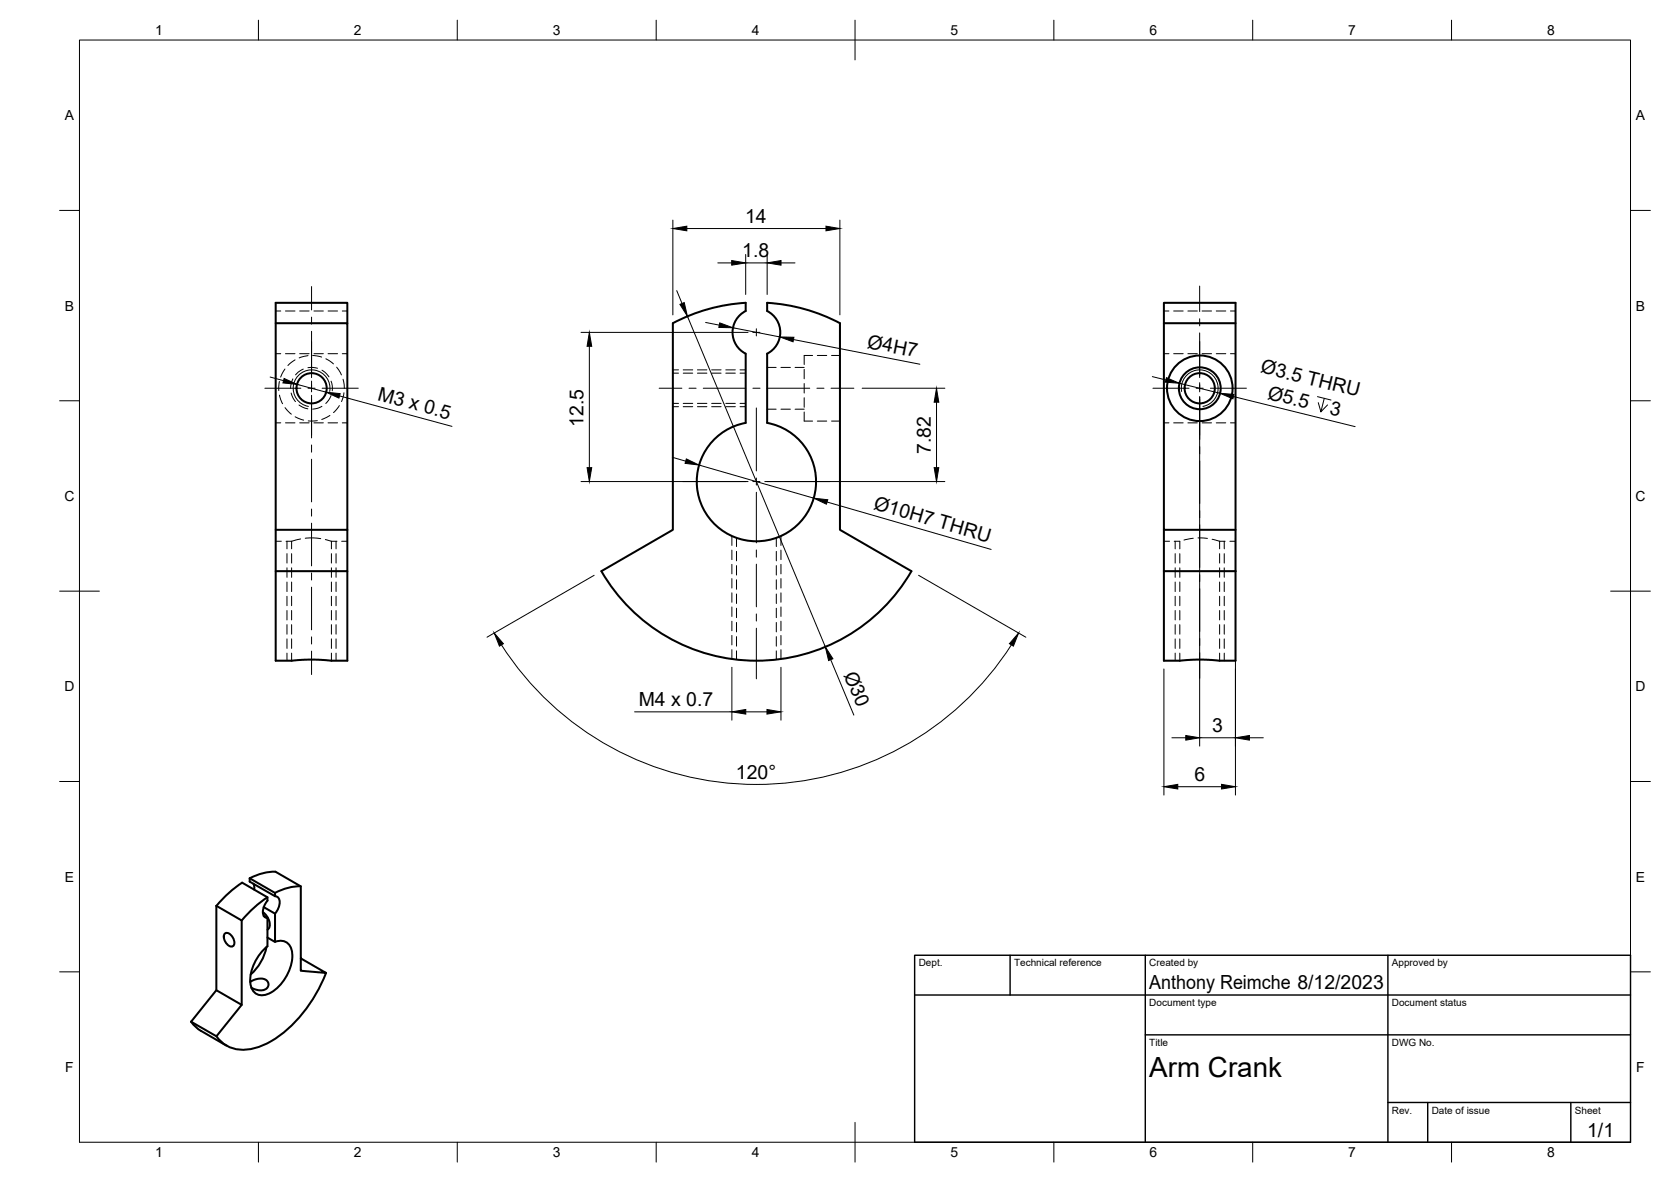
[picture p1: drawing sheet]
<svg xmlns="http://www.w3.org/2000/svg" width="420mm" height="297mm" viewBox="0 0 420 297" stroke-linecap="round" stroke-linejoin="round" font-family="sans-serif">
<!-- layer: Hidden -->
<g fill="none" stroke="#000" stroke-width=".25">
<path d="M69.3 78.2h1.3M71.8 78.2h2.4M75.4 78.2h2.3M78.9 78.2h2.4M82.5 78.2h2.4M86.1 78.2h1.2M292.7 78.2h1.2M295.1 78.2h2.4M298.7 78.2h2.4M302.3 78.2h2.3M305.8 78.2h2.4M309.4 78.2h1.3"/>
<path d="M69.3 88.9h1.3M70.3 95.9l-.2 2.3M70.3 99.3l.8 2.2M71.6 92.7l-1 2.1M71.8 88.9h2.4M73.2 98.8l.5 1.3 .6 .8M73.6 95.2l-.4 1.1-.1 1.3M74.2 90.4l-1.8 1.4M75.4 88.9h2.3M76.3 92.8l-1.3 .7-.7 .7M77.4 92.4l1.3-.1 1.1 .2M77.4 89.4l-2.2 .5"/>
<path d="M78.6 89.3l2.3 .4M78.9 88.9h2.4M81 93l.7 .5 1 1.2M81.9 90.2l1.9 1.2M82.5 88.9h2.4M83.2 95.8l.3 1.1v1.3M83.2 99.4l-.6 1.3-.7 .7M84.6 92.3l1.3 1.9M86.1 88.9h1.2M86.3 95.3l.3 2.3M86.5 98.7l-.6 2.2M169.2 93.8h1.4"/>
<path d="M171.8 93.8h2.4M175.4 93.8h2.3M178.9 93.8h2.4M182.5 93.8h2.4M186.1 93.8h1.4M192.9 92.3h2.3M196.4 92.3h2.3M199.9 92.3h2.3M202.2 100v2.3M202.2 96.4v2.4M202.2 92.8v2.4M204.3 89.3h-2.1v2.3"/>
<path d="M205.5 89.3h2.4M209.1 89.3h2.1M292.7 88.9h1.2M295.1 88.9h2.4M298.7 88.9h2.4M302.3 88.9h2.3M305.8 88.9h2.4M309.4 88.9h1.3M69.3 106.3h1.3M71.7 102.4l1.6 1.7M71.8 106.3h2.4M74.2 104.7l2.1 .9"/>
<path d="M75.2 101.8l.9 .5 1.3 .5M75.4 106.3h2.3M78.9 106.3h2.4M79.8 105.7l-2.3 .1M80.9 102.1l-1 .5-1.3 .2M82.5 106.3h2.4M83 104.4l-2.1 1M85.3 101.9l-1.4 1.8M86.1 106.3h1.2M169.2 101.4h1.4M171.8 101.4h2.4M175.4 101.4h2.3"/>
<path d="M178.9 101.4h2.4M182.5 101.4h2.4M186.1 101.4h1.4M192.9 102.8h2.3M196.4 102.8h2.3M199.9 102.8h2.3M202.2 103.5v2.3h2.1M205.5 105.8h2.4M209.1 105.8h2.1M292.7 106.3h1.2M295.1 106.3h2.4M298.7 106.3h2.4"/>
<path d="M302.3 106.3h2.3M305.8 106.3h2.4M309.4 106.3h1.3M69.3 136h1.4M71.9 136h1.4M73.3 136v1.9M73.3 139.1v2.4M75.6 135.4l-2.3 .6M76.8 135.3l2.1-.1 1.7 .2M81.8 135.6l1.5 .4M83.3 136h1.4M83.3 136v1.9"/>
<path d="M83.3 139.1v2.4M85.9 136h1.4M185.2 135.2v2.2M185.2 138.6v2.3M195.2 135.2v2.2M195.2 138.6v2.3M292.7 136h1.4M295.3 136h1.4v1.9M296.7 139.1v2.4M300 135.3l-2.3 .4M301.2 135.2l2.4 .1M304.8 135.5l1.9 .5"/>
<path d="M306.7 136v1.9M306.7 139.1v2.4M306.7 136h1.4M309.2 136h1.5M73.3 142.7v2.4M73.3 146.3v2.4M73.3 149.8v2.4M73.3 153.4v2.4M73.3 157v2.4M83.3 142.7v2.4M83.3 146.3v2.4M83.3 149.8v2.4"/>
<path d="M83.3 153.4v2.4M83.3 157v2.4M185.2 142.1v2.4M185.2 145.7v2.4M185.2 149.3v2.4M185.2 152.9v2.3M185.2 156.4v2.4M185.2 160v2.4M195.2 142.1v2.4M195.2 145.7v2.4M195.2 149.3v2.4M195.2 152.9v2.3"/>
<path d="M195.2 156.4v2.4M195.2 160v2.4M296.7 142.7v2.4M296.7 146.3v2.4M296.7 149.8v2.4M296.7 153.4v2.4M296.7 157v2.4M306.7 142.7v2.4M306.7 146.3v2.4M306.7 149.8v2.4M306.7 153.4v2.4M306.7 157v2.4"/>
<path d="M73.3 160.6v2.3M73.3 164.1v1.9M83.3 160.6v2.3M83.3 164.1v1.9M185.2 163.6v2.2M195.2 163.6v2.2M296.7 160.6v2.3M296.7 164.1v1.9M306.7 160.6v2.3M306.7 164.1v1.9"/>
</g>
<!-- layer: Visible -->
<g fill="none" stroke="#000" stroke-width=".51">
<path d="M69.3 81.2h18v51.9M87.3 81.2v-5.1h-18v89.9h4.1l3.8-.2 10.1 .2v-22.5M169.2 81.2v51.9l-18 10.4a45 45 0 0 0 78 0l-18-10.4v-51.9a44.9 44.9 0 0 0-18.3-5.1v2.1a6 6 0 0 1 3.3 5.3 6 6 0 0 1-3.3 5.4v17.4M169.2 81.2a45 45 0 0 1 18.3-5.1v2.1a6 6 0 0 0-3.3 5.3 6 6 0 0 0 3.3 5.4v17.4M292.7 81.2v51.9h18M310.7 81.2h-18v-5.1h18v67.4M192.9 106.3a15 15 0 0 1 9.8 23 15 15 0 0 1-25 0 15 15 0 0 1 9.8-23M69.3 133.1h18v10.4h-18M292.7 133.1v10.4h18M292.7 143.5v22.5h4l3.9-.2 10.1 .2v-22.5M56.5 234.6a1.69 1.69 0 0 1 2.3 1.4 1.08 1.08 0 0 1 .2 1.2 1.08 1.08 0 0 1-1 .7 2.5 2.5 0 0 1-1.5-3.3zM60.9 221.8l6.3 3.7v.8a3.5 3.5 0 0 0-.7 4.1l.8 .3"/>
<path d="M60.9 221.8a29.6 29.6 0 0 0-6.5 5.8M62.8 220.7l6.4 3.7v.8l-6.4-3.6zM62.8 220.7a13.5 13.5 0 0 1 6.5-1.6l6.3 3.6v21.3l6.4 .5-6.4-3.7M63.7 222.1l.2 1.5M66.1 229.2a3.5 3.5 0 0 1 1.4 4.2l-.2 .2M66.3 230.2l.9 .5v7.1a11.1 11.1 0 0 0-4.1 10 2.9 2.9 0 0 0 4.2 2 11 11 0 0 0 6.1-11 2.9 2.9 0 0 0-4.2-2.1M66.3 228l2.9 1.6v7.1l-2-1.1M67 238a12.3 12.3 0 0 1-4 6.9M67.3 225.5a29.6 29.6 0 0 0-6.5 5.8M69.2 225.2a1.45 1.45 0 0 1 1.1 2l-.5 1.5-.6 .9M75.6 222.7a13.5 13.5 0 0 0-6.4 1.7M48.1 256.8l2 2 6.8 4"/>
<path d="M54.4 248.8l6.4 3.7-6.4 7.9-6.4-3.6 6.4-8v-21.2l6.4 3.7v21.2M62.9 246.8l1.4-.7 1.5-.2 1.2 .4 .5 .8-.2 1-.9 .7h-1.4l-1.8-.6M82 244.5a33.8 33.8 0 0 1-15.1 17.8 10.6 10.6 0 0 1-10.1 .3l-1.7-1.3-.7-.9"/>
<circle cx="78.3" cy="97.6" r="3.8"/>
<circle cx="301.7" cy="97.6" r="3.8"/>
<circle cx="301.7" cy="97.6" r="5.3"/>
<circle cx="301.7" cy="97.6" r="8.2"/>
</g>
<!-- layer: Hidden Narrow -->
<g fill="none" stroke="#000" stroke-width=".25">
<path d="M169.2 92.9h1.4M171.8 92.9h2.4M175.4 92.9h2.3M178.9 92.9h2.4M182.5 92.9h2.4M186.1 92.9h1.4M169.2 102.2h1.4M171.8 102.2h2.4M175.4 102.2h2.3M178.9 102.2h2.4M182.5 102.2h2.4M186.1 102.2h1.4"/>
<path d="M72.2 136v1.9M72.2 139.1v2.4M84.5 136v1.9M84.5 139.1v2.4M184 134.7v2.4M184 138.2v2.4M196.4 134.7v2.4M196.4 138.2v2.4M295.5 136v1.9M295.5 139.1v2.4M307.8 136v1.9M307.8 139.1v2.4"/>
<path d="M72.2 142.7v2.4M72.2 146.3v2.4M72.2 149.8v2.4M72.2 153.4v2.4M72.2 157v2.4M84.5 142.7v2.4M84.5 146.3v2.4M84.5 149.8v2.4M84.5 153.4v2.4M84.5 157v2.4M184 141.8v2.4M184 145.4v2.4"/>
<path d="M184 149v2.3M184 152.5v2.4M184 156.1v2.4M184 159.7v2.4M196.4 141.8v2.4M196.4 145.4v2.4M196.4 149v2.3M196.4 152.5v2.4M196.4 156.1v2.4M196.4 159.7v2.4M295.5 142.7v2.4M295.5 146.3v2.4"/>
<path d="M295.5 149.8v2.4M295.5 153.4v2.4M295.5 157v2.4M307.8 142.7v2.4M307.8 146.3v2.4M307.8 149.8v2.4M307.8 153.4v2.4M307.8 157v2.4M72.2 160.6v2.3M72.2 164.1v1.9M84.5 160.6v2.3M84.5 164.1v1.9"/>
<path d="M184 163.3v2.3M196.4 163.3v2.3M295.5 160.6v2.3M295.5 164.1v1.9M307.8 160.6v2.3M307.8 164.1v1.9"/>
</g>
<!-- layer: Visible Narrow -->
<path d="M82.9 98.4a4.6 4.6 0 0 0-3.7-5.4 4.6 4.6 0 0 0-5.4 3.8 4.6 4.6 0 0 0 3.7 5.3M297.1 98.4a4.6 4.6 0 0 1 3.8-5.4 4.6 4.6 0 0 1 5.3 3.8 4.6 4.6 0 0 1-3.7 5.3" fill="none" stroke="#000" stroke-width=".25"/>
<!-- layer: BORDER -->
<g fill="none" stroke="#000" stroke-width=".25">
<path d="M20 10.1h390v276.9h-390zM65 5.1v5M115 5.1v5M165 5.1v5M215 5.1v10M265 5.1v5M315 5.1v5M365 5.1v5M15 52.9h5M410 52.9h5M15 100.7h5M410 100.7h5"/>
<path d="M15 148.6h10M405 148.6h10M15 196.4h5M410 196.4h5M15 244.2h5M410 244.2h5M65 287v5M115 287v5M165 287v5M215 282.1v9.9M265 287v5M315 287v5"/>
<path d="M365 287v5"/>
</g>
<!-- layer: TITLEBLOCK -->
<path d="M230 240.1h180v46.9h-180zM230 250h180M254 240.1v9.9M288 240.1v46.9M349 240.1v46.9M288 260.1h122M349 277.1h61M359 277.1v9.9M395 277.1v9.9" fill="none" stroke="#000" stroke-width=".36"/>
<!-- layer: Smart Centers -->
<g fill="none" stroke="#000" stroke-width=".25">
<path d="M78.3 72v5.9M78.3 79.7v1.8M301.6 71.9v6.4M66.6 97.6h9M77.4 97.6h1.8M78.3 83.3v11.6M78.3 95.8v2.7M78.3 99.3v10.8M81 97.6h9.1M165.7 97.6h5.7M173.2 97.6h1.8M176.8 97.6h10.7"/>
<path d="M189.3 83.5h1.8M189.3 97.6h1.8M190.2 82.6v1.8M192.9 97.6h10.7M205.4 97.6h1.8M209 97.6h5.7M289.9 97.6h9.1M300.8 97.6h1.7M301.6 80.1v1.8M301.6 83.7v11.2M301.6 96.2v2.3M301.6 99.7v10.8"/>
<path d="M304.3 97.6h9.1M78.3 111.8v1.8M78.3 115.4v10.7M190.2 102.5v15.8M301.6 112.2v1.8M301.6 115.8v10.7M78.3 127.9v1.8M78.3 131.5v10.7M171.7 121h15.8M189.3 121h1.8M190.2 120.1v1.8M190.2 123.7v12.7"/>
<path d="M190.2 138.2v1.8M192.9 121h15.8M301.6 128.3v1.8M301.6 131.9v10.7M78.3 144v1.8M78.3 147.6v10.7M190.2 141.8v10.7M190.2 154.3v1.8M190.2 157.9v12.7M301.6 144.4v1.8M301.6 148v10.7M78.3 160v1.8"/>
<path d="M78.3 163.6v5.9M301.6 160.5v1.7M301.6 164v6.5"/>
</g>
<!-- layer: FD_Dimensions -->
<g fill="none" stroke="#000" stroke-width=".25">
<path d="M169.2 55.3v23.8M172.7 57.4h35M211.2 55.3v23.8M170.2 73l1.3 3.3M172.8 79.5l34.7 83M180.5 66.1h3.5M187.5 64v10M187.5 66.1h5.4M192.9 64v10M196.4 66.1h3.5M67.9 94.7l3.4 1M74.7 96.6l7.3 2"/>
<path d="M85.4 99.5l28.2 7.7M146.1 83.5h42M148.2 87v30.5M177.4 81l3.5 .7M184.3 82.4l11.8 2.3M199.5 85.3l31.8 6.2M216.8 97.6h20.8M289.8 94.6l3.4 .9M296.5 96.3l10.2 2.5M301.6 99.7v87.8M310.2 99.7l30.5 7.5M331.3 99.7l3.4 .8"/>
<path d="M169.1 114.9l3.3 1M175.8 116.9l28.8 8.3M235.5 101.1v16.4M333 100.1l-.9 3.4-.6-2.3M333.8 101.8l-1.7 1.7M146.1 121h42M192.3 121h45.3M208 126.2l41.2 11.9M310.6 135.2v64.6M149.4 144.6l-27 15.5M231 144.6l26.9 15.5M126.1 162.1a76.1 76.1 0 0 0 128.2 0"/>
<path d="M159.6 178.9h24.4M184 167.7v13.3M187.5 178.9h5.3M196.4 167.7v13.3M208.9 165.8l5.8 13.9M292.7 168.1v31.7M294.7 185.4h3.5M296.1 197.7h11M301.6 185.4h9M314.2 185.4h3.4"/>
</g>
<g fill="#000" stroke="#000" stroke-width=".25">
<path d="M169.2 57.4l3.5-.6v1.2zM207.7 56.8l3.5 .6-3.5 .6zM171 76.5l1-.5 .8 3.5zM184 65.5l3.5 .6-3.5 .5zM192.9 66.1l3.5-.6v1.1zM71.4 95.1l3.3 1.5-3.6-.4zM82 98.6l3.5 .3-.3 1.1zM148.2 83.5l.6 3.5h-1.2zM181 81.1l3.3 1.3-3.6-.1zM196.1 84.7l3.5 .1-.2 1.1zM293.3 94.9l3.2 1.4-3.5-.3zM306.7 98.8l3.6 .3-.3 1.1z"/>
<path d="M147.6 117.5h1.2l-.6 3.5zM172.6 115.3l3.2 1.6-3.5-.5zM235.5 97.6l.6 3.5h-1.2zM234.9 117.5h1.2l-.6 3.5zM204.6 125.2l3.5 .4-.3 1.1zM124.3 159.1l2.3 2.7-1 .6zM184 178.9l3.5-.6v1.2zM192.8 178.3l3.6 .6-3.6 .6zM207.5 162.5l1.9 3.1-1.1 .4zM256.1 159.1l-1.3 3.3-1-.6zM292.7 197.7l3.4-.6v1.2zM298.2 184.8l3.4 .6-3.4 .6z"/>
<path d="M307.1 197.1l3.5 .6-3.5 .6zM310.6 185.4l3.6-.6v1.2z"/>
</g>
<text font-size="7" x="289" y="270.6">Arm Crank</text>
<g font-size="4.9">
<text x="187.3" y="56">14</text>
<text x="186.6" y="64.6">1.8</text>
<text x="217.9" y="87.3" transform="rotate(11 217.9 87.3)">Ø4H7</text>
<text x="316.8" y="93.6" transform="rotate(14 316.8 93.6)">Ø3.5 THRU</text>
<text x="94.8" y="100.5" transform="rotate(15 94.8 100.5)">M3 x 0.5</text>
<text x="318.5" y="100.1" transform="rotate(14 318.5 100.1)">Ø5.5</text>
<text x="146.7" y="107.2" transform="rotate(-90 146.7 107.2)">12.5</text>
<text x="334.2" y="104" transform="rotate(14 334.2 104)">3</text>
<text x="234" y="114" transform="rotate(-90 234 114)">7.82</text>
<text x="219.5" y="127.9" transform="rotate(16 219.5 127.9)">Ø10H7 THRU</text>
<text x="212.1" y="169.5" transform="rotate(67 212.1 169.5)">Ø30</text>
<text x="160.6" y="177.4">M4 x 0.7</text>
<text x="304.8" y="183.9">3</text>
<text x="185" y="195.7">120°</text>
<text x="300.3" y="196.2">6</text>
<text x="289" y="248.5">Anthony Reimche 8/12/2023</text>
<text x="399.1" y="285.7">1/1</text>
</g>
<g font-size="3.5">
<text x="39" y="8.8">1</text>
<text x="89" y="8.8">2</text>
<text x="139" y="8.8">3</text>
<text x="189" y="8.8">4</text>
<text x="239" y="8.8">5</text>
<text x="289" y="8.8">6</text>
<text x="339" y="8.8">7</text>
<text x="389" y="8.8">8</text>
<text x="16.3" y="30.2">A</text>
<text x="411.3" y="30.2">A</text>
<text x="16.3" y="78">B</text>
<text x="411.3" y="78">B</text>
<text x="16.2" y="125.9">C</text>
<text x="411.2" y="125.9">C</text>
<text x="16.2" y="173.7">D</text>
<text x="411.2" y="173.7">D</text>
<text x="16.3" y="221.6">E</text>
<text x="411.3" y="221.6">E</text>
<text x="16.4" y="269.4">F</text>
<text x="411.4" y="269.4">F</text>
<text x="39" y="290.8">1</text>
<text x="89" y="290.8">2</text>
<text x="139" y="290.8">3</text>
<text x="189" y="290.8">4</text>
<text x="239" y="290.8">5</text>
<text x="289" y="290.8">6</text>
<text x="339" y="290.8">7</text>
<text x="389" y="290.8">8</text>
</g>
<g font-size="2.5">
<text x="231" y="242.9">Dept.</text>
<text x="255" y="242.9">Technical reference</text>
<text x="289" y="242.9">Created by</text>
<text x="350" y="242.9">Approved by</text>
<text x="289" y="252.8">Document type</text>
<text x="350" y="252.8">Document status</text>
<text x="289" y="262.9">Title</text>
<text x="350" y="262.9">DWG No.</text>
<text x="350" y="279.9">Rev.</text>
<text x="360" y="279.9">Date of issue</text>
<text x="396" y="279.9">Sheet</text>
</g>
</svg>
